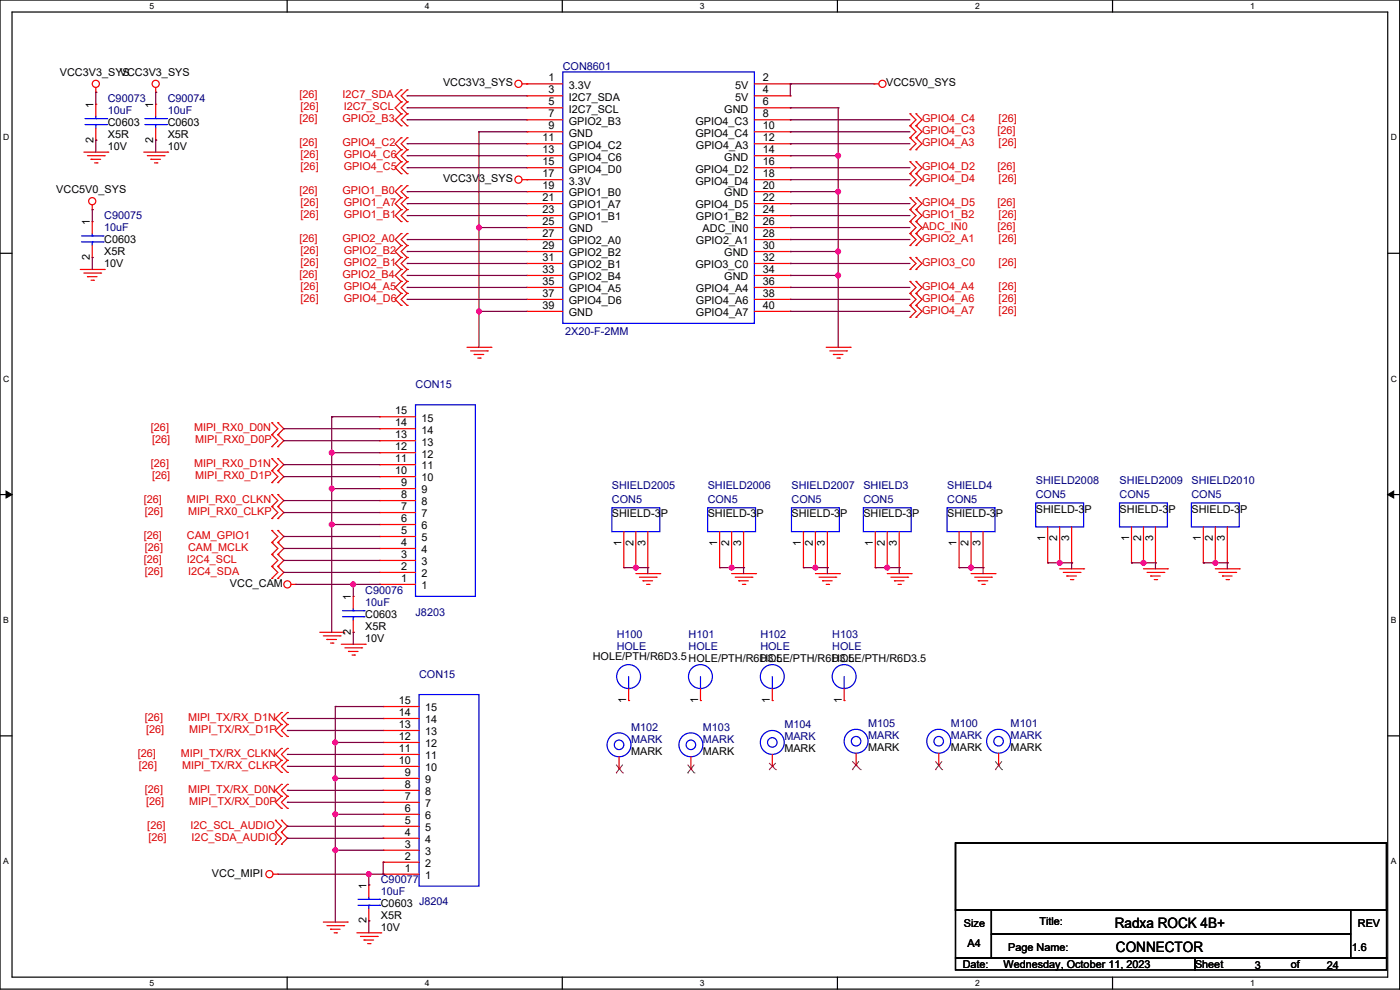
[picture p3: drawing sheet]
<svg xmlns="http://www.w3.org/2000/svg" width="297mm" height="210mm" viewBox="0 0 297 210" stroke-linecap="round" stroke-linejoin="round" font-family="sans-serif">
<path d="M0 0h296.9v209.8h-296.9zM2.6 2.6h291.8v204.7h-291.8z" fill="none" stroke="#000" stroke-width=".25"/>
<g fill="#fff">
<path d="M31.7 .3h1v2h-1z"/>
<path d="M31.7 207.5h1v2.1h-1z"/>
</g>
<path d="M60.9 0v2.6M60.9 207.3v2.5" fill="none" stroke="#000" stroke-width=".25"/>
<g fill="#fff">
<path d="M90.1 .3h1v2h-1z"/>
<path d="M90.1 207.5h1v2.1h-1z"/>
</g>
<path d="M119.3 0v2.6M119.3 207.3v2.5" fill="none" stroke="#000" stroke-width=".25"/>
<g fill="#fff">
<path d="M148.5 .3h1v2h-1z"/>
<path d="M148.5 207.5h1v2.1h-1z"/>
</g>
<path d="M177.7 0v2.6M177.7 207.3v2.5" fill="none" stroke="#000" stroke-width=".25"/>
<g fill="#fff">
<path d="M206.8 .3h1v2h-1z"/>
<path d="M206.8 207.5h1v2.1h-1z"/>
</g>
<path d="M236 0v2.6M236 207.3v2.5" fill="none" stroke="#000" stroke-width=".25"/>
<g fill="#fff">
<path d="M265.2 .3h1v2h-1z"/>
<path d="M265.2 207.5h1v2.1h-1z"/>
<path d="M.6 28.1h1.4v2.1h-1.4z"/>
<path d="M295 28.1h1.3v2.1h-1.3z"/>
<path d="M.6 79.3h1.4v2.1h-1.4z"/>
<path d="M295 79.3h1.3v2.1h-1.3z"/>
</g>
<path d="M0 53.7h2.6M294.4 53.7h2.5" fill="none" stroke="#000" stroke-width=".25"/>
<g fill="#fff">
<path d="M.6 130.5h1.3v2h-1.3z"/>
<path d="M295 130.5h1.2v2h-1.2z"/>
</g>
<path d="M0 104.9h2.6M294.4 104.9h2.5" fill="none" stroke="#000" stroke-width=".25"/>
<path d="M1.3 104.2l1.3 .7-1.3 .7zM294.4 104.9l1.3-.7v1.4z" fill="#000" stroke="#000" stroke-width=".21"/>
<g fill="#fff">
<path d="M.6 181.7h1.3v2h-1.3z"/>
<path d="M295 181.7h1.2v2h-1.2z"/>
</g>
<path d="M0 156.1h2.6M294.4 156.1h2.5M202.7 178.8h91.4v14.3h-91.4zM202.7 193.1h7.6v10.1h-7.6zM210.3 193.1h76.2v5h-76.2zM210.3 198.1h76.2v5.1h-76.2zM286.5 193.1h7.6v10.1h-7.6zM202.7 203.2h50.8v2.6h-50.8zM253.5 203.2h40.6v2.6h-40.6z" fill="none" stroke="#000" stroke-width=".25"/>
<g fill="none" stroke="#f00" stroke-width=".25">
<path d="M20.3 19.6h.1M20.3 18.6v1M33 19.6h.1M33 18.6v1M110.8 17.8h8.6M111.8 17.8h.1M160 17.8h7.7M167.7 17.8h.1M185.4 17.8h.1M185.4 17.8h1M17.8 32.3h5.1M18.6 33h3.5"/>
<path d="M19.3 33.8h.1M19.3 33.8h2M20.1 34.6h.5M20.3 22.1h.1M20.3 29.7h.1M20.3 22.1v2.5M20.3 27.2v2.5M20.6 34.6h.1M22.1 33h.1M22.9 32.3h.1M30.5 32.3h5.1M31.3 33h3.5"/>
<path d="M32 33.8h.1M32 33.8h2M32.8 34.6h.5M33 22.1h.1M33 29.7h.1M33 22.1v2.5M33 27.2v2.5M33.3 34.6h.1M34.8 33h.1M35.6 32.3h.1M110.8 38.1h8.6M111.8 38.1h.1"/>
<path d="M111.8 20.3h.1M111.8 22.9h.1M111.8 25.4h.1M111.8 28h.1M111.8 30.5h.1M111.8 33h.1M111.8 35.6h.1M111.8 33h7.6M111.8 20.3h7.6M111.8 22.9h7.6M111.8 25.4h7.6M111.8 28h7.6"/>
<path d="M111.8 30.5h7.6M111.8 35.6h7.6M160 38.1h7.7M160 33h7.7M160 20.3h7.7M160 22.9h7.7M160 25.4h7.7M160 28h7.7M160 30.5h7.7M160 35.6h7.7M167.7 20.3h.1M167.7 22.9h.1"/>
<path d="M167.7 25.4h.1M167.7 28h.1M167.7 30.5h.1M167.7 33h.1M167.7 35.6h.1M167.7 38.1h.1M17 57.2h5.1M17.8 57.9h3.5M18.6 58.7h.1M18.6 58.7h2M19.3 59.4h.5M19.6 44.5h.1"/>
<path d="M19.6 47h.1M19.6 54.6h.1M19.6 43.4v1.1M19.6 47v2.5M19.6 52.1v2.5M19.8 59.4h.1M21.3 57.9h.1M22.1 57.2h.1M111.8 40.7h.1M111.8 43.2h.1M111.8 45.7h.1M111.8 48.3h.1"/>
<path d="M111.8 50.8h.1M111.8 53.4h.1M111.8 55.9h.1M111.8 58.4h.1M111.8 40.7h7.6M111.8 43.2h7.6M111.8 45.7h7.6M111.8 48.3h7.6M111.8 50.8h7.6M111.8 53.4h7.6M111.8 55.9h7.6M111.8 58.4h7.6"/>
<path d="M160 40.7h7.7M160 43.2h7.7M160 45.7h7.7M160 48.3h7.7M160 50.8h7.7M160 53.4h7.7M160 55.9h7.7M160 58.4h7.7M167.7 40.7h.1M167.7 43.2h.1M167.7 45.7h.1M167.7 48.3h.1"/>
<path d="M167.7 50.8h.1M167.7 53.4h.1M167.7 55.9h.1M167.7 58.4h.1M99.1 73.7h5.1M99.8 74.4h3.6M100.6 75.2h.1M100.6 75.2h2M101.4 76h.5M101.9 76h.1M103.4 74.4h.1M104.2 73.7h.1"/>
<path d="M111.8 61h.1M111.8 63.5h.1M111.8 66.1h.1M111.8 61h7.6M111.8 63.5h7.6M111.8 66.1h7.6M160 61h7.7M160 63.5h7.7M160 66.1h7.7M167.7 61h.1M167.7 63.5h.1M167.7 66.1h.1"/>
<path d="M175.3 73.7h5.1M176 74.4h3.6M176.8 75.2h.1M176.8 75.2h2M177.6 76h.5M178.1 76h.1M179.6 74.4h.1M180.4 73.7h.1M80.5 98.6h.1M80.5 96h.1M80.5 93.5h.1M80.5 90.9h.1"/>
<path d="M80.5 88.4h.1M80.5 98.6h7.6M80.5 96h7.6M80.5 93.5h7.6M80.5 90.9h7.6M80.5 88.4h7.6M80.5 118.9h.1M80.5 116.3h.1M80.5 113.8h.1M80.5 111.3h.1M80.5 108.7h.1M80.5 106.2h.1"/>
<path d="M80.5 103.6h.1M80.5 101.1h.1M80.5 118.9h7.6M80.5 116.3h7.6M80.5 113.8h7.6M80.5 111.3h7.6M80.5 108.7h7.6M80.5 106.2h7.6M80.5 103.6h7.6M80.5 101.1h7.6M132.3 112.8v7.6M134.9 112.8v7.6"/>
<path d="M137.4 112.8v7.6M152.7 112.8v7.6M155.2 112.8v7.6M157.7 112.8v7.6M170.4 112.8v7.6M173 112.8v7.6M175.5 112.8v7.6M185.7 112.8v7.6M188.2 112.8v7.6M190.8 112.8v7.6M203.5 112.8v7.6M206 112.8v7.6"/>
<path d="M208.5 112.8v7.6M222.3 119.4h.1M222.3 111.8v7.6M224.8 119.4h.1M224.8 111.8v7.6M227.3 119.4h.1M227.3 111.8v7.6M240 119.4h.1M240 111.8v7.6M242.6 119.4h.1M242.6 111.8v7.6M245.1 119.4h.1"/>
<path d="M245.1 111.8v7.6M255.3 119.4h.1M255.3 111.8v7.6M257.8 119.4h.1M257.8 111.8v7.6M260.4 119.4h.1M260.4 111.8v7.6M61.7 124h1M62.7 124h.1M67.8 134.1h5.1M68.6 134.9h3.5M69.4 135.6h.1"/>
<path d="M69.4 135.6h2M70.1 136.4h.5M70.6 136.4h.1M72.1 134.9h.1M72.4 136.7h5.1M72.9 134.1h.1M73.2 137.4h3.5M73.9 138.2h.1M73.9 138.2h2.1M74.7 138.9h.5M74.9 126.5h.1M74.9 134.1h.1"/>
<path d="M74.9 126.5v2.5M74.9 131.6v2.5M75.2 138.9h.1M76.7 137.4h.1M77.5 136.7h.1M80.5 124h.1M80.5 121.4h.1M80.5 124h7.6M80.5 121.4h7.6M132.3 120.4h.1M134.9 120.4h.1M134.9 121.7h5.1"/>
<path d="M135.6 122.4h3.6M136.4 123.2h.1M136.4 123.2h2M137.2 124h.5M137.4 120.4h.1M137.7 124h.1M139.2 122.4h.1M140 121.7h.1M152.7 120.4h.1M155.2 120.4h.1M155.2 121.7h5.1M156 122.4h3.5"/>
<path d="M156.7 123.2h.1M156.7 123.2h2.1M157.5 124h.5M157.7 120.4h.1M158 124h.1M159.5 122.4h.1M160.3 121.7h.1M170.4 120.4h.1M173 120.4h.1M173 121.7h5.1M173.7 122.4h3.6M174.5 123.2h.1"/>
<path d="M174.5 123.2h2M175.3 124h.5M175.5 120.4h.1M175.8 124h.1M177.3 122.4h.1M178.1 121.7h.1M185.7 120.4h.1M188.2 120.4h.1M188.2 121.7h5.1M189 122.4h3.5M189.7 123.2h.1M189.7 123.2h2.1"/>
<path d="M190.5 124h.5M190.8 120.4h.1M191 124h.1M192.5 122.4h.1M193.3 121.7h.1M203.5 120.4h.1M206 120.4h.1M206 121.7h5.1M206.8 122.4h3.5M207.5 123.2h.1M207.5 123.2h2.1M208.3 124h.5"/>
<path d="M208.5 120.4h.1M208.8 124h.1M210.3 122.4h.1M211.1 121.7h.1M224.8 120.7h5.1M225.6 121.4h3.5M226.3 122.2h.1M226.3 122.2h2.1M227.1 122.9h.5M227.6 122.9h.1M229.1 121.4h.1M229.9 120.7h.1"/>
<path d="M242.6 120.7h5.1M243.3 121.4h3.6M244.1 122.2h.1M244.1 122.2h2M244.9 122.9h.5M245.4 122.9h.1M246.9 121.4h.1M247.7 120.7h.1M257.8 120.7h5.1M258.6 121.4h3.5M259.3 122.2h.1M259.3 122.2h2.1"/>
<path d="M260.1 122.9h.5M260.6 122.9h.1M262.1 121.4h.1M262.9 120.7h.1M81.3 157.5h.1M81.3 155h.1M81.3 152.4h.1M81.3 149.9h.1M81.3 157.5h7.6M81.3 155h7.6M81.3 152.4h7.6M81.3 149.9h7.6"/>
<path d="M133.4 148.6h.1M133.4 146.1v2.5M148.6 148.6h.1M148.6 146.1v2.5M163.8 148.6h.1M163.8 146.1v2.5M179.1 148.6h.1M179.1 146.1v2.5M181.6 159.8v2.5M199.1 159.8v2.5M211.8 159.8v2.5M81.3 177.8h.1"/>
<path d="M81.3 175.3h.1M81.3 172.7h.1M81.3 170.2h.1M81.3 167.7h.1M81.3 165.1h.1M81.3 162.6h.1M81.3 160h.1M81.3 177.8h7.6M81.3 175.3h7.6M81.3 172.7h7.6M81.3 170.2h7.6M81.3 167.7h7.6"/>
<path d="M81.3 165.1h7.6M81.3 162.6h7.6M81.3 160h7.6M131.3 163.1h.1M131.3 160.5v2.6M146.6 163.1h.1M146.6 160.5v2.6M163.8 162.6h.1M163.8 160v2.6M181.6 162.3h.1M199.1 162.3h.1M211.8 162.3h.1"/>
<path d="M57.9 185.4h1M58.9 185.4h.1M68.6 195.6h5.1M69.4 196.4h3.5M70.1 197.1h.1M70.1 197.1h2M70.9 197.9h.5M71.4 197.9h.1M72.9 196.4h.1M73.7 195.6h.1M75.7 197.9h5.1M76.5 198.6h3.5"/>
<path d="M77.2 199.4h.1M77.2 199.4h2.1M78.2 187.7h.1M78.2 195.3h.1M78.2 187.7v2.6M78.2 192.8v2.5M80 198.6h.1M80.8 197.9h.1M81.3 185.4h.1M81.3 182.9h.1M81.3 180.4h.1M81.3 185.4h7.6"/>
<path d="M81.3 182.9h7.6M81.3 180.4h7.6M78 200.2h.5M78.5 200.2h.1"/>
<circle cx="20.3" cy="17.8" r=".76"/>
<circle cx="33" cy="17.8" r=".76"/>
<circle cx="110" cy="17.8" r=".76"/>
<circle cx="187.2" cy="17.8" r=".76"/>
<circle cx="110" cy="38.1" r=".76"/>
<circle cx="19.6" cy="42.7" r=".76"/>
<circle cx="61" cy="124" r=".76"/>
<circle cx="57.2" cy="185.4" r=".76"/>
</g>
<g fill="none" stroke="#d50000" stroke-width=".25">
<path d="M85.1 19.1h.1M85.1 19.1l-1.3 1.2 1.3 1.3M86.4 19.1h.1M86.4 19.1l-1.3 1.2 1.3 1.3M85.1 21.6h.1M85.1 24.1h.1M85.1 31.8h.1M85.1 29.2h.1M85.1 34.3h.1M85.1 26.7h.1M85.1 36.8h.1M85.1 39.4h.1"/>
<path d="M85.1 21.6l-1.3 1.3 1.3 1.2M85.1 29.2l-1.3 1.3 1.3 1.3M85.1 31.8l-1.3 1.2 1.3 1.3M85.1 24.1l-1.3 1.3 1.3 1.3M85.1 34.3l-1.3 1.3 1.3 1.2M85.1 39.4l-1.3 1.3 1.3 1.2M86.4 21.6h.1M86.4 24.1h.1M86.4 31.8h.1M86.4 29.2h.1M86.4 34.3h.1M86.4 26.7h.1"/>
<path d="M86.4 36.8h.1M86.4 39.4h.1M86.4 21.6l-1.3 1.3 1.3 1.2M86.4 29.2l-1.3 1.3 1.3 1.3M86.4 31.8l-1.3 1.2 1.3 1.3M86.4 24.1l-1.3 1.3 1.3 1.3M86.4 34.3l-1.3 1.3 1.3 1.2M86.4 39.4l-1.3 1.3 1.3 1.2M193.1 26.7h.1M193.1 24.1h.1M193.1 29.2h.1M193.1 31.8h.1"/>
<path d="M193.1 36.8h.1M193.1 34.3h.1M193.1 39.4h.1M193.1 24.1l1.2 1.3-1.2 1.3M193.1 26.7l1.2 1.3-1.2 1.2M193.1 29.2l1.2 1.3-1.2 1.3M193.1 34.3l1.2 1.3-1.2 1.2M193.1 36.8l1.2 1.3-1.2 1.3M194.3 26.7h.1M194.3 24.1h.1M194.3 29.2h.1M194.3 31.8h.1"/>
<path d="M194.3 36.8h.1M194.3 34.3h.1M194.3 39.4h.1M194.3 24.1l1.3 1.3-1.3 1.3M194.3 26.7l1.3 1.3-1.3 1.2M194.3 29.2l1.3 1.3-1.3 1.3M194.3 34.3l1.3 1.3-1.3 1.2M194.3 36.8l1.3 1.3-1.3 1.3M85.1 41.9h.1M85.1 44.5h.1M85.1 47h.1M85.1 52.1h.1"/>
<path d="M85.1 49.5h.1M85.1 54.6h.1M85.1 57.2h.1M85.1 59.7h.1M85.1 41.9l-1.3 1.3 1.3 1.3M85.1 44.5l-1.3 1.2 1.3 1.3M85.1 49.5l-1.3 1.3 1.3 1.3M85.1 52.1l-1.3 1.3 1.3 1.2M85.1 54.6l-1.3 1.3 1.3 1.3M85.1 57.2l-1.3 1.2 1.3 1.3M85.1 59.7l-1.3 1.3 1.3 1.2M86.4 41.9h.1"/>
<path d="M86.4 44.5h.1M86.4 47h.1M86.4 52.1h.1M86.4 49.5h.1M86.4 54.6h.1M86.4 57.2h.1M86.4 59.7h.1M86.4 41.9l-1.3 1.3 1.3 1.3M86.4 44.5l-1.3 1.2 1.3 1.3M86.4 49.5l-1.3 1.3 1.3 1.3M86.4 52.1l-1.3 1.3 1.3 1.2M86.4 54.6l-1.3 1.3 1.3 1.3"/>
<path d="M86.4 57.2l-1.3 1.2 1.3 1.3M86.4 59.7l-1.3 1.3 1.3 1.2M193.1 44.5h.1M193.1 41.9h.1M193.1 47h.1M193.1 49.5h.1M193.1 52.1h.1M193.1 57.2h.1M193.1 54.6h.1M193.1 59.7h.1M193.1 41.9l1.2 1.3-1.2 1.3M193.1 44.5l1.2 1.2-1.2 1.3"/>
<path d="M193.1 47l1.2 1.3-1.2 1.2M193.1 49.5l1.2 1.3-1.2 1.3M193.1 54.6l1.2 1.3-1.2 1.3M193.1 59.7l1.2 1.3-1.2 1.2M194.3 44.5h.1M194.3 41.9h.1M194.3 47h.1M194.3 49.5h.1M194.3 52.1h.1M194.3 57.2h.1M194.3 54.6h.1M194.3 59.7h.1"/>
<path d="M194.3 41.9l1.3 1.3-1.3 1.3M194.3 44.5l1.3 1.2-1.3 1.3M194.3 47l1.3 1.3-1.3 1.2M194.3 49.5l1.3 1.3-1.3 1.3M194.3 54.6l1.3 1.3-1.3 1.3M194.3 59.7l1.3 1.3-1.3 1.2M85.1 62.2h.1M85.1 64.8h.1M85.1 62.2l-1.3 1.3 1.3 1.3M86.4 62.2h.1M86.4 64.8h.1M86.4 62.2l-1.3 1.3 1.3 1.3"/>
<path d="M193.1 62.2h.1M193.1 64.8h.1M193.1 67.3h.1M193.1 62.2l1.2 1.3-1.2 1.3M193.1 64.8l1.2 1.3-1.2 1.2M194.3 62.2h.1M194.3 64.8h.1M194.3 67.3h.1M194.3 62.2l1.3 1.3-1.3 1.3M194.3 64.8l1.3 1.3-1.3 1.2M57.7 94.8h.1M57.7 92.2h.1"/>
<path d="M57.7 89.7h.1M57.7 99.8h.1M57.7 97.3h.1M57.7 92.2l1.2 1.3-1.2 1.3M57.7 89.7l1.2 1.2-1.2 1.3M57.7 99.8l1.2 1.3-1.2 1.3M57.7 97.3l1.2 1.3-1.2 1.2M58.9 92.2h.1M58.9 94.8h.1M58.9 89.7h.1M58.9 99.8h.1M58.9 97.3h.1"/>
<path d="M58.9 92.2l1.3 1.3-1.3 1.3M58.9 89.7l1.3 1.2-1.3 1.3M58.9 99.8l1.3 1.3-1.3 1.3M58.9 97.3l1.3 1.3-1.3 1.2M57.7 102.4h.1M57.7 110h.1M57.7 107.5h.1M57.7 104.9h.1M57.7 117.6h.1M57.7 115.1h.1M57.7 112.5h.1M57.7 107.5l1.2 1.2-1.2 1.3"/>
<path d="M57.7 104.9l1.2 1.3-1.2 1.3M57.7 115.1l1.2 1.2-1.2 1.3M57.7 112.5l1.2 1.3-1.2 1.3M57.7 117.6l1.2 1.3-1.2 1.3M58.9 102.4h.1M58.9 107.5h.1M58.9 110h.1M58.9 104.9h.1M58.9 115.1h.1M58.9 117.6h.1M58.9 112.5h.1M58.9 107.5l1.3 1.2-1.3 1.3"/>
<path d="M58.9 104.9l1.3 1.3-1.3 1.3M58.9 115.1l1.3 1.2-1.3 1.3M58.9 112.5l1.3 1.3-1.3 1.3M58.9 117.6l1.3 1.3-1.3 1.3M57.7 122.7h.1M57.7 120.2h.1M57.7 120.2l1.2 1.2-1.2 1.3M58.9 120.2h.1M58.9 122.7h.1M58.9 120.2l1.3 1.2-1.3 1.3M59.7 153.7h.1M59.7 151.1h.1"/>
<path d="M59.7 158.8h.1M59.7 156.2h.1M59.7 151.1l-1.3 1.3 1.3 1.3M59.7 158.8l-1.3 1.2 1.3 1.3M59.7 153.7l-1.3 1.3 1.3 1.2M61 153.7h.1M61 151.1h.1M61 158.8h.1M61 156.2h.1M61 151.1l-1.3 1.3 1.3 1.3M61 158.8l-1.3 1.2 1.3 1.3M61 153.7l-1.3 1.3 1.3 1.2"/>
<path d="M58.4 179.1h.1M58.4 176.5h.1M58.4 174h.1M58.4 176.5l1.3 1.3-1.3 1.3M58.4 174l1.3 1.3-1.3 1.2M59.7 161.3h.1M59.7 168.9h.1M59.7 166.4h.1M59.7 171.5h.1M59.7 163.8h.1M59.7 176.5h.1M59.7 179.1h.1"/>
<path d="M59.7 174h.1M59.7 166.4l-1.3 1.3 1.3 1.2M59.7 168.9l-1.3 1.3 1.3 1.3M59.7 161.3l-1.3 1.3 1.3 1.2M59.7 176.5l1.3 1.3-1.3 1.3M59.7 174l1.3 1.3-1.3 1.2M61 161.3h.1M61 168.9h.1M61 166.4h.1M61 171.5h.1M61 163.8h.1M61 168.9l-1.3 1.3 1.3 1.3"/>
<path d="M61 166.4l-1.3 1.3 1.3 1.2M61 161.3l-1.3 1.3 1.3 1.2"/>
</g>
<g fill="none" stroke="#00f" stroke-width=".25">
<path d="M119.4 15.3h40.6v53.3h-40.6zM18 26.4h4.6M18 25.2h4.6M20.3 25.2h.1M20.3 26.4h.1M20.3 24.6v.6M20.3 26.4v.8M22.6 26.4h.1M22.6 25.2h.1M30.7 26.4h4.6M30.7 25.2h4.6M33 25.2h.1"/>
<path d="M33 26.4h.1M33 24.6v.6M33 26.4v.8M35.3 26.4h.1M35.3 25.2h.1M17.3 51.3h4.6M17.3 50h4.6M19.6 50h.1M19.6 51.3h.1M19.6 49.5v.5M19.6 51.3v.8M21.9 51.3h.1"/>
<path d="M21.9 50h.1M88.1 85.9h12.7v40.6h-12.7zM129.8 107.7h10.2v5.1h-10.2zM150.1 107.7h10.2v5.1h-10.2zM167.9 107.7h10.2v5.1h-10.2zM183.1 107.7h10.2v5.1h-10.2zM200.9 107.7h10.2v5.1h-10.2zM219.7 106.7h10.2v5.1h-10.2zM237.5 106.7h10.2v5.1h-10.2zM252.7 106.7h10.2v5.1h-10.2zM72.7 130.8h4.5M72.7 129.6h4.5"/>
<path d="M74.9 129.6h.1M74.9 130.8h.1M74.9 129v.6M74.9 130.8v.8M77.2 130.8h.1M77.2 129.6h.1M88.9 147.3h12.7v40.7h-12.7zM133.4 146.1h.1M133.4 143.5v2.6M148.6 146.1h.1M148.6 143.5v2.6M163.8 146.1h.1"/>
<path d="M163.8 143.5v2.6M179.1 146.1h.1M179.1 143.5v2.6M76 192h4.5M76 190.8h4.5M78.2 190.8h.1M78.2 192h.1M78.2 190.3v.5M78.2 192v.8M80.5 192h.1M80.5 190.8h.1"/>
<circle cx="131.3" cy="158" r="2.53"/>
<circle cx="131.3" cy="158" r="1.01"/>
<circle cx="133.4" cy="143.5" r="2.53"/>
<circle cx="146.6" cy="158" r="2.53"/>
<circle cx="146.6" cy="158" r="1.01"/>
<circle cx="148.6" cy="143.5" r="2.53"/>
<circle cx="163.8" cy="157.5" r="2.53"/>
<circle cx="163.8" cy="143.5" r="2.53"/>
<circle cx="163.8" cy="157.5" r="1.01"/>
<circle cx="179.1" cy="143.5" r="2.53"/>
<circle cx="181.6" cy="157.2" r="2.53"/>
<circle cx="181.6" cy="157.2" r="1.01"/>
<circle cx="199.1" cy="157.2" r="2.53"/>
<circle cx="199.1" cy="157.2" r="1.01"/>
<circle cx="211.8" cy="157.2" r="2.53"/>
<circle cx="211.8" cy="157.2" r="1.01"/>
</g>
<g fill="none" stroke="#804000" stroke-width=".21">
<path d="M130.7 164h.1M130.7 162.2l1.4 1.8M132.1 164h.1M132.1 162.2l-1.4 1.8M145.9 164h.1M145.9 162.2l1.4 1.8M147.3 164h.1M147.3 162.2l-1.4 1.8M163.2 163.3h.1M163.2 161.8l1.4 1.5M164.6 163.3h.1M164.6 161.8l-1.4 1.5"/>
<path d="M180.8 163.3h.1M180.8 161.5l1.8 1.8M182.2 161.5l-1.4 1.8M182.6 163.3h.1M198.4 163.3h.1M198.4 161.5l1.4 1.8M199.8 163.3h.1M199.8 161.5l-1.4 1.8M211.1 163.3h.1M211.1 161.5l1.4 1.8M212.5 163.3h.1M212.5 161.5l-1.4 1.8"/>
</g>
<g fill="none" stroke="#800040" stroke-width=".25">
<path d="M20.3 19.6h.1M20.3 19.6v2.5M33 19.6h.1M33 19.6v2.5M167.7 17.8h.1M167.7 17.8h17.7M167.7 17.8v2.5M20.3 29.7h.1M20.3 29.7v2.6M33 29.7h.1M33 29.7v2.6M86.4 20.3h.1"/>
<path d="M86.4 22.9h.1M86.4 30.5h.1M86.4 33h.1M86.4 25.4h.1M86.4 35.6h.1M86.4 20.3h25.4M86.4 22.9h25.4M86.4 30.5h25.4M86.4 33h25.4M86.4 25.4h25.4M86.4 35.6h25.4M101.6 28h.1"/>
<path d="M101.6 28h10.2M101.6 28v45.7M167.7 22.9h.1M167.7 33h.1M167.7 25.4h.1M167.7 28h.1M167.7 30.5h.1M167.7 35.6h.1M167.7 38.1h.1M167.7 22.9h10.1M167.7 28h25.4M167.7 30.5h25.4"/>
<path d="M167.7 33h10.1M167.7 25.4h25.4M167.7 35.6h25.4M167.7 38.1h25.4M177.8 22.9h.1M177.8 33h.1M177.8 22.9v50.8M19.6 54.6h.1M19.6 44.5h.1M19.6 44.5v2.5M19.6 54.6v2.6M86.4 40.7h.1"/>
<path d="M86.4 43.2h.1M86.4 45.7h.1M86.4 50.8h.1M86.4 53.4h.1M86.4 55.9h.1M86.4 58.4h.1M86.4 40.7h25.4M86.4 43.2h25.4M86.4 45.7h25.4M86.4 50.8h25.4M86.4 53.4h25.4M86.4 55.9h25.4"/>
<path d="M86.4 58.4h25.4M101.6 48.3h.1M101.6 48.3h10.2M167.7 58.4h.1M167.7 53.4h.1M167.7 40.7h.1M167.7 43.2h.1M167.7 45.7h.1M167.7 48.3h.1M167.7 50.8h.1M167.7 55.9h.1M167.7 48.3h25.4"/>
<path d="M167.7 40.7h10.1M167.7 43.2h25.4M167.7 45.7h25.4M167.7 50.8h25.4M167.7 53.4h10.1M167.7 55.9h25.4M167.7 58.4h10.1M177.8 58.4h.1M177.8 53.4h.1M177.8 40.7h.1M86.4 61h.1M86.4 63.5h.1"/>
<path d="M86.4 61h25.4M86.4 63.5h25.4M101.6 66.1h.1M101.6 66.1h10.2M167.7 61h.1M167.7 63.5h.1M167.7 66.1h.1M167.7 66.1h25.4M167.7 61h25.4M167.7 63.5h25.4M60.2 93.5h.1M60.2 90.9h.1"/>
<path d="M60.2 98.6h.1M60.2 93.5h20.3M60.2 90.9h20.3M60.2 98.6h20.3M70.4 88.4h.1M70.4 96h.1M70.4 88.4h10.1M70.4 88.4v45.7M70.4 96h10.1M60.2 101.1h.1M60.2 108.7h.1M60.2 106.2h.1"/>
<path d="M60.2 116.3h.1M60.2 113.8h.1M60.2 118.9h.1M60.2 101.1h20.3M60.2 108.7h20.3M60.2 106.2h20.3M60.2 116.3h20.3M60.2 113.8h20.3M60.2 118.9h20.3M70.4 111.3h.1M70.4 103.6h.1M70.4 111.3h10.1"/>
<path d="M70.4 103.6h10.1M222.3 119.4h.1M222.3 119.4h5M224.8 119.4h.1M227.3 119.4h.1M227.3 119.4v1.3M240 119.4h.1M240 119.4h5.1M242.6 119.4h.1M245.1 119.4h.1M245.1 119.4v1.3M255.3 119.4h.1"/>
<path d="M255.3 119.4h5.1M257.8 119.4h.1M260.4 119.4h.1M260.4 119.4v1.3M60.2 121.4h.1M60.2 121.4h20.3M62.7 124h17.8M74.9 124h.1M74.9 134.1h.1M74.9 124v2.5M74.9 134.1v2.6M80.5 124h.1"/>
<path d="M132.3 120.4h.1M132.3 120.4h5.1M134.9 120.4h.1M137.4 120.4h.1M137.4 120.4v1.3M152.7 120.4h.1M152.7 120.4h5M155.2 120.4h.1M157.7 120.4h.1M157.7 120.4v1.3M170.4 120.4h.1M170.4 120.4h5.1"/>
<path d="M173 120.4h.1M175.5 120.4h.1M175.5 120.4v1.3M185.7 120.4h.1M185.7 120.4h5.1M188.2 120.4h.1M190.8 120.4h.1M190.8 120.4v1.3M203.5 120.4h.1M203.5 120.4h5M206 120.4h.1M208.5 120.4h.1"/>
<path d="M208.5 120.4v1.3M61 155h.1M61 152.4h.1M61 155h20.3M61 152.4h20.3M71.1 149.9h.1M71.1 157.5h.1M71.1 149.9h10.2M71.1 149.9v45.7M71.1 157.5h10.2M61 160h.1M61 162.6h.1"/>
<path d="M61 170.2h.1M61 167.7h.1M61 177.8h.1M61 175.3h.1M61 160h20.3M61 162.6h20.3M61 170.2h20.3M61 167.7h20.3M61 177.8h20.3M61 175.3h20.3M71.1 172.7h.1M71.1 165.1h.1"/>
<path d="M71.1 172.7h10.2M71.1 165.1h10.2M58.9 185.4h22.4M71.1 180.4h.1M71.1 180.4h10.2M78.2 185.4h.1M78.2 187.7h.1M78.2 195.3h.1M78.2 185.4v2.3M78.2 195.3v2.6M81.3 182.9h.1M81.3 185.4h.1"/>
<path d="M81.3 182.9v2.5"/>
</g>
<g fill="#f0f" stroke="#f0f" stroke-width=".25">
<circle cx="101.6" cy="66" r=".5"/>
<circle cx="101.6" cy="48.3" r=".5"/>
<circle cx="177.8" cy="33" r=".5"/>
<circle cx="177.8" cy="58.4" r=".5"/>
<circle cx="177.8" cy="53.3" r=".5"/>
<circle cx="177.8" cy="40.6" r=".5"/>
<circle cx="70.4" cy="111.3" r=".5"/>
<circle cx="70.4" cy="103.6" r=".5"/>
<circle cx="70.4" cy="96" r=".5"/>
<circle cx="71.1" cy="172.7" r=".5"/>
<circle cx="71.1" cy="165.1" r=".5"/>
<circle cx="71.1" cy="157.5" r=".5"/>
<circle cx="78.2" cy="185.4" r=".5"/>
<circle cx="71.1" cy="180.3" r=".5"/>
<circle cx="134.9" cy="120.4" r=".5"/>
<circle cx="173" cy="120.4" r=".5"/>
<circle cx="155.2" cy="120.4" r=".5"/>
<circle cx="188.2" cy="120.4" r=".5"/>
<circle cx="206" cy="120.4" r=".5"/>
<circle cx="224.8" cy="119.4" r=".5"/>
<circle cx="242.6" cy="119.4" r=".5"/>
<circle cx="257.8" cy="119.4" r=".5"/>
<circle cx="74.9" cy="124" r=".5"/>
</g>
<g font-size="3">
<text x="236.5" y="196.8">Radxa ROCK 4B+</text>
<text x="236.7" y="201.9">CONNECTOR</text>
</g>
<g font-size="2.3">
<text x="12.7" y="16">VCC3V3_SYS</text>
<text x="25.4" y="16">VCC3V3_SYS</text>
<text x="116.3" y="17.3">1</text>
<text x="161.8" y="17.3">2</text>
<text x="19.8" y="22.9" transform="rotate(-90 19.8 22.9)">1</text>
<text x="32.5" y="22.9" transform="rotate(-90 32.5 22.9)">1</text>
<text x="94" y="18.3">VCC3V3_SYS</text>
<text x="116.3" y="19.8">3</text>
<text x="116.3" y="22.4">5</text>
<text x="120.7" y="18.8">3.3V</text>
<text x="120.7" y="21.4">I2C7_SDA</text>
<text x="120.7" y="23.9">I2C7_SCL</text>
<text x="153.7" y="23.9">GND</text>
<text x="156" y="18.8">5V</text>
<text x="156" y="21.4">5V</text>
<text x="161.8" y="19.8">4</text>
<text x="161.8" y="22.4">6</text>
<text x="188" y="18.3">VCC5V0_SYS</text>
<text x="22.9" y="26.7">C0603</text>
<text x="22.9" y="29.2">X5R</text>
<text x="35.6" y="26.7">C0603</text>
<text x="35.6" y="29.2">X5R</text>
<text x="115.1" y="30">11</text>
<text x="116.3" y="24.9">7</text>
<text x="116.3" y="27.4">9</text>
<text x="120.7" y="26.4">GPIO2_B3</text>
<text x="120.7" y="29">GND</text>
<text x="147.5" y="26.4">GPIO4_C3</text>
<text x="147.5" y="29">GPIO4_C4</text>
<text x="161.8" y="24.9">8</text>
<text x="161.8" y="27.4">10</text>
<text x="161.8" y="30">12</text>
<text x="19.8" y="30.2" transform="rotate(-90 19.8 30.2)">2</text>
<text x="22.9" y="31.8">10V</text>
<text x="32.5" y="30.2" transform="rotate(-90 32.5 30.2)">2</text>
<text x="35.6" y="31.8">10V</text>
<text x="115.1" y="32.5">13</text>
<text x="115.1" y="35.1">15</text>
<text x="120.7" y="31.5">GPIO4_C2</text>
<text x="120.7" y="34.1">GPIO4_C6</text>
<text x="147.6" y="31.5">GPIO4_A3</text>
<text x="153.7" y="34.1">GND</text>
<text x="161.8" y="32.5">14</text>
<text x="161.8" y="35.1">16</text>
<text x="11.9" y="40.9">VCC5V0_SYS</text>
<text x="94" y="38.6">VCC3V3_SYS</text>
<text x="115.1" y="37.6">17</text>
<text x="115.1" y="40.1">19</text>
<text x="120.7" y="36.6">GPIO4_D0</text>
<text x="120.7" y="39.1">3.3V</text>
<text x="120.7" y="41.7">GPIO1_B0</text>
<text x="147.5" y="36.6">GPIO4_D2</text>
<text x="147.5" y="39.1">GPIO4_D4</text>
<text x="153.7" y="41.7">GND</text>
<text x="161.8" y="37.6">18</text>
<text x="161.8" y="40.1">20</text>
<text x="19" y="47.8" transform="rotate(-90 19 47.8)">1</text>
<text x="115.1" y="42.7">21</text>
<text x="115.1" y="45.2">23</text>
<text x="115.1" y="47.8">25</text>
<text x="120.7" y="44.2">GPIO1_A7</text>
<text x="120.7" y="46.8">GPIO1_B1</text>
<text x="147.5" y="44.2">GPIO4_D5</text>
<text x="147.6" y="46.8">GPIO1_B2</text>
<text x="161.8" y="42.7">22</text>
<text x="161.8" y="45.2">24</text>
<text x="161.8" y="47.8">26</text>
<text x="22.1" y="51.6">C0603</text>
<text x="115.1" y="50.3">27</text>
<text x="115.1" y="52.8">29</text>
<text x="120.7" y="49.3">GND</text>
<text x="120.7" y="51.8">GPIO2_A0</text>
<text x="147.6" y="51.8">GPIO2_A1</text>
<text x="149.1" y="49.3">ADC_IN0</text>
<text x="161.8" y="50.3">28</text>
<text x="161.8" y="52.8">30</text>
<text x="19" y="55.1" transform="rotate(-90 19 55.1)">2</text>
<text x="22.1" y="54.1">X5R</text>
<text x="22.1" y="56.7">10V</text>
<text x="115.1" y="55.4">31</text>
<text x="115.1" y="57.9">33</text>
<text x="120.7" y="54.4">GPIO2_B2</text>
<text x="120.7" y="56.9">GPIO2_B1</text>
<text x="120.7" y="59.5">GPIO2_B4</text>
<text x="147.5" y="56.9">GPIO3_C0</text>
<text x="153.7" y="54.4">GND</text>
<text x="153.7" y="59.5">GND</text>
<text x="161.8" y="55.4">32</text>
<text x="161.8" y="57.9">34</text>
<text x="115.1" y="60.5">35</text>
<text x="115.1" y="63">37</text>
<text x="115.1" y="65.5">39</text>
<text x="120.7" y="62">GPIO4_A5</text>
<text x="120.7" y="64.5">GPIO4_D6</text>
<text x="147.6" y="62">GPIO4_A4</text>
<text x="147.6" y="64.5">GPIO4_A6</text>
<text x="161.8" y="60.5">36</text>
<text x="161.8" y="63">38</text>
<text x="161.8" y="65.5">40</text>
<text x="120.7" y="67.1">GND</text>
<text x="147.6" y="67.1">GPIO4_A7</text>
<text x="83.8" y="87.9">15</text>
<text x="89.4" y="89.4">15</text>
<text x="83.8" y="95.5">12</text>
<text x="83.8" y="93">13</text>
<text x="83.8" y="90.4">14</text>
<text x="89.4" y="94.5">13</text>
<text x="89.4" y="92">14</text>
<text x="83.8" y="100.6">10</text>
<text x="83.8" y="98">11</text>
<text x="89.4" y="99.6">11</text>
<text x="89.4" y="97">12</text>
<text x="85.1" y="105.7">8</text>
<text x="85.1" y="103.1">9</text>
<text x="89.4" y="107.2">8</text>
<text x="89.4" y="104.7">9</text>
<text x="89.4" y="102.1">10</text>
<text x="85.1" y="113.3">5</text>
<text x="85.1" y="110.7">6</text>
<text x="85.1" y="108.2">7</text>
<text x="89.4" y="112.3">6</text>
<text x="89.4" y="109.7">7</text>
<text x="129.8" y="109.8">SHIELD-3P</text>
<text x="150.1" y="109.8">SHIELD-3P</text>
<text x="167.9" y="109.8">SHIELD-3P</text>
<text x="183.2" y="109.8">SHIELD-3P</text>
<text x="200.9" y="109.8">SHIELD-3P</text>
<text x="219.7" y="108.7">SHIELD-3P</text>
<text x="237.5" y="108.7">SHIELD-3P</text>
<text x="252.8" y="108.7">SHIELD-3P</text>
<text x="85.1" y="118.4">3</text>
<text x="85.1" y="115.8">4</text>
<text x="89.4" y="119.9">3</text>
<text x="89.4" y="117.4">4</text>
<text x="89.4" y="114.8">5</text>
<text x="131.8" y="115.8" transform="rotate(-90 131.8 115.8)">1</text>
<text x="134.4" y="115.8" transform="rotate(-90 134.4 115.8)">2</text>
<text x="136.9" y="115.8" transform="rotate(-90 136.9 115.8)">3</text>
<text x="152.1" y="115.8" transform="rotate(-90 152.1 115.8)">1</text>
<text x="154.7" y="115.8" transform="rotate(-90 154.7 115.8)">2</text>
<text x="157.2" y="115.8" transform="rotate(-90 157.2 115.8)">3</text>
<text x="169.9" y="115.8" transform="rotate(-90 169.9 115.8)">1</text>
<text x="172.5" y="115.8" transform="rotate(-90 172.5 115.8)">2</text>
<text x="175" y="115.8" transform="rotate(-90 175 115.8)">3</text>
<text x="185.2" y="115.8" transform="rotate(-90 185.2 115.8)">1</text>
<text x="187.7" y="115.8" transform="rotate(-90 187.7 115.8)">2</text>
<text x="190.2" y="115.8" transform="rotate(-90 190.2 115.8)">3</text>
<text x="202.9" y="115.8" transform="rotate(-90 202.9 115.8)">1</text>
<text x="205.5" y="115.8" transform="rotate(-90 205.5 115.8)">2</text>
<text x="208" y="115.8" transform="rotate(-90 208 115.8)">3</text>
<text x="221.7" y="114.8" transform="rotate(-90 221.7 114.8)">1</text>
<text x="224.3" y="114.8" transform="rotate(-90 224.3 114.8)">2</text>
<text x="226.8" y="114.8" transform="rotate(-90 226.8 114.8)">3</text>
<text x="239.5" y="114.8" transform="rotate(-90 239.5 114.8)">1</text>
<text x="242.1" y="114.8" transform="rotate(-90 242.1 114.8)">2</text>
<text x="244.6" y="114.8" transform="rotate(-90 244.6 114.8)">3</text>
<text x="254.8" y="114.8" transform="rotate(-90 254.8 114.8)">1</text>
<text x="257.3" y="114.8" transform="rotate(-90 257.3 114.8)">2</text>
<text x="259.8" y="114.8" transform="rotate(-90 259.8 114.8)">3</text>
<text x="48.8" y="124.5">VCC_CAM</text>
<text x="85.1" y="123.4">1</text>
<text x="85.1" y="120.9">2</text>
<text x="89.4" y="125">1</text>
<text x="89.4" y="122.4">2</text>
<text x="74.4" y="127.3" transform="rotate(-90 74.4 127.3)">1</text>
<text x="77.5" y="131.1">C0603</text>
<text x="74.4" y="134.6" transform="rotate(-90 74.4 134.6)">2</text>
<text x="77.5" y="133.6">X5R</text>
<text x="77.5" y="136.2">10V</text>
<text x="125.7" y="140">HOLE/PTH/R6D3.5HOLE/PTH/R6D3.5</text>
<text x="161.3" y="140.5">HOLE/PTH/R6D3.5</text>
<text x="176.6" y="140.5">HOLE/PTH/R6D3.5</text>
<text x="84.6" y="149.4">15</text>
<text x="132.8" y="149.1" transform="rotate(-90 132.8 149.1)">1</text>
<text x="148.1" y="149.1" transform="rotate(-90 148.1 149.1)">1</text>
<text x="163.3" y="149.1" transform="rotate(-90 163.3 149.1)">1</text>
<text x="178.6" y="149.1" transform="rotate(-90 178.6 149.1)">1</text>
<text x="84.6" y="154.4">13</text>
<text x="84.6" y="151.9">14</text>
<text x="90.2" y="156">13</text>
<text x="90.2" y="153.4">14</text>
<text x="90.2" y="150.9">15</text>
<text x="84.6" y="159.5">11</text>
<text x="84.6" y="157">12</text>
<text x="90.2" y="161.1">11</text>
<text x="90.2" y="158.5">12</text>
<text x="133.9" y="160.1">MARK</text>
<text x="149.1" y="160.1">MARK</text>
<text x="166.4" y="159.5">MARK</text>
<text x="184.2" y="159.3">MARK</text>
<text x="201.7" y="159.3">MARK</text>
<text x="214.4" y="159.3">MARK</text>
<text x="84.6" y="162.1">10</text>
<text x="85.9" y="167.1">8</text>
<text x="85.9" y="164.6">9</text>
<text x="90.2" y="166.1">9</text>
<text x="90.2" y="163.6">10</text>
<text x="85.9" y="172.2">6</text>
<text x="85.9" y="169.7">7</text>
<text x="90.2" y="173.8">6</text>
<text x="90.2" y="171.2">7</text>
<text x="90.2" y="168.7">8</text>
<text x="85.9" y="179.8">3</text>
<text x="85.9" y="177.3">4</text>
<text x="85.9" y="174.8">5</text>
<text x="90.2" y="178.8">4</text>
<text x="90.2" y="176.3">5</text>
<text x="45" y="186">VCC_MIPI</text>
<text x="85.9" y="184.9">1</text>
<text x="85.9" y="182.4">2</text>
<text x="90.2" y="183.9">2</text>
<text x="90.2" y="181.4">3</text>
<text x="77.7" y="188.5" transform="rotate(-90 77.7 188.5)">1</text>
<text x="90.2" y="186.5">1</text>
<text x="77.7" y="195.9" transform="rotate(-90 77.7 195.9)">2</text>
<text x="80.8" y="192.3">C0603 J8204</text>
<text x="80.8" y="194.9">X5R</text>
<text x="80.8" y="197.4">10V</text>
<text x="204.5" y="196.6">Size</text>
<text x="220.5" y="196.1">Title:</text>
<text x="288.1" y="196.6">REV</text>
<text x="205.3" y="200.9">A4</text>
<text x="213.9" y="201.7">Page Name:</text>
<text x="286.8" y="201.7">1.6</text>
<text x="204.2" y="205.3">Date:</text>
<text x="212.9" y="205.3">Wednesday, October 11, 2023</text>
<text x="253.5" y="205.3">Sheet</text>
<text x="266.2" y="205.5">3</text>
<text x="273.8" y="205.3">of</text>
<text x="281.5" y="205.5">24</text>
</g>
<g font-size="2.3" fill="#000080">
<text x="119.4" y="14.8">CON8601</text>
<text x="22.9" y="21.6">C90073</text>
<text x="35.6" y="21.6">C90074</text>
<text x="22.9" y="24.2">10uF</text>
<text x="35.6" y="24.2">10uF</text>
<text x="22.1" y="46.5">C90075</text>
<text x="22.1" y="49.1">10uF</text>
<text x="119.9" y="71.2">2X20-F-2MM</text>
<text x="88.2" y="82.3">CON15</text>
<text x="129.8" y="103.7">SHIELD2005</text>
<text x="129.8" y="106.7">CON5</text>
<text x="150.1" y="103.7">SHIELD2006</text>
<text x="150.1" y="106.7">CON5</text>
<text x="167.9" y="103.7">SHIELD2007</text>
<text x="167.9" y="106.7">CON5</text>
<text x="183.2" y="103.7">SHIELD3</text>
<text x="183.2" y="106.7">CON5</text>
<text x="200.9" y="103.7">SHIELD4</text>
<text x="200.9" y="106.7">CON5</text>
<text x="219.7" y="102.6">SHIELD2008</text>
<text x="219.7" y="105.7">CON5</text>
<text x="237.5" y="102.6">SHIELD2009</text>
<text x="237.5" y="105.7">CON5</text>
<text x="252.8" y="102.6">SHIELD2010</text>
<text x="252.8" y="105.7">CON5</text>
<text x="77.5" y="126">C90076</text>
<text x="77.5" y="128.6">10uF</text>
<text x="88.2" y="130.6">J8203</text>
<text x="130.8" y="135.4">H100</text>
<text x="130.8" y="138">HOLE</text>
<text x="146.1" y="135.4">H101</text>
<text x="146.1" y="138">HOLE</text>
<text x="161.3" y="135.4">H102</text>
<text x="161.3" y="138">HOLE</text>
<text x="176.6" y="135.4">H103</text>
<text x="176.6" y="138">HOLE</text>
<text x="88.9" y="143.8">CON15</text>
<text x="133.9" y="155">M102</text>
<text x="149.1" y="155">M103</text>
<text x="166.4" y="154.5">M104</text>
<text x="184.2" y="154.2">M105</text>
<text x="201.7" y="154.2">M100</text>
<text x="214.4" y="154.2">M101</text>
<text x="133.9" y="157.5">MARK</text>
<text x="149.1" y="157.5">MARK</text>
<text x="166.4" y="157">MARK</text>
<text x="184.2" y="156.8">MARK</text>
<text x="201.7" y="156.8">MARK</text>
<text x="214.4" y="156.8">MARK</text>
<text x="80.8" y="187.2">C90077</text>
<text x="80.8" y="189.8">10uF</text>
</g>
<g font-size="2.3" fill="#d50000">
<text x="63.5" y="20.9">[26]</text>
<text x="63.8" y="23.4">[26]</text>
<text x="72.7" y="20.9">I2C7_SDA</text>
<text x="72.9" y="23.4">I2C7_SCL</text>
<text x="63.5" y="25.9">[26]</text>
<text x="72.7" y="25.9">GPIO2_B3</text>
<text x="195.6" y="25.9">GPIO4_C4</text>
<text x="195.6" y="28.5">GPIO4_C3</text>
<text x="211.6" y="28.5">[26]</text>
<text x="211.9" y="25.9">[26]</text>
<text x="63.5" y="31">[26]</text>
<text x="63.8" y="33.6">[26]</text>
<text x="72.7" y="31">GPIO4_C2</text>
<text x="72.9" y="33.6">GPIO4_C6</text>
<text x="195.6" y="31">GPIO4_A3</text>
<text x="211.9" y="31">[26]</text>
<text x="63.5" y="41.2">[26]</text>
<text x="63.8" y="36.1">[26]</text>
<text x="72.7" y="41.2">GPIO1_B0</text>
<text x="72.9" y="36.1">GPIO4_C5</text>
<text x="195.6" y="36.1">GPIO4_D2</text>
<text x="195.6" y="38.6">GPIO4_D4</text>
<text x="211.6" y="36.1">[26]</text>
<text x="211.9" y="38.6">[26]</text>
<text x="63.8" y="43.7">[26]</text>
<text x="63.8" y="46.3">[26]</text>
<text x="72.9" y="43.7">GPIO1_A7</text>
<text x="72.9" y="46.3">GPIO1_B1</text>
<text x="195.6" y="43.7">GPIO4_D5</text>
<text x="195.6" y="46.3">GPIO1_B2</text>
<text x="211.6" y="43.7">[26]</text>
<text x="211.9" y="46.3">[26]</text>
<text x="63.5" y="51.3">[26]</text>
<text x="63.8" y="53.9">[26]</text>
<text x="72.7" y="51.3">GPIO2_A0</text>
<text x="72.9" y="53.9">GPIO2_B2</text>
<text x="195.6" y="48.8">ADC_IN0</text>
<text x="195.6" y="51.3">GPIO2_A1</text>
<text x="211.6" y="48.8">[26]</text>
<text x="211.9" y="51.3">[26]</text>
<text x="63.5" y="59">[26]</text>
<text x="63.8" y="56.4">[26]</text>
<text x="72.7" y="59">GPIO2_B4</text>
<text x="72.9" y="56.4">GPIO2_B1</text>
<text x="195.6" y="56.4">GPIO3_C0</text>
<text x="211.9" y="56.4">[26]</text>
<text x="63.8" y="61.5">[26]</text>
<text x="63.8" y="64">[26]</text>
<text x="72.9" y="61.5">GPIO4_A5</text>
<text x="72.9" y="64">GPIO4_D6</text>
<text x="195.6" y="61.5">GPIO4_A4</text>
<text x="195.6" y="64">GPIO4_A6</text>
<text x="211.9" y="61.5">[26]</text>
<text x="211.9" y="64">[26]</text>
<text x="195.6" y="66.6">GPIO4_A7</text>
<text x="211.9" y="66.6">[26]</text>
<text x="32" y="91.5">[26]</text>
<text x="32.3" y="94">[26]</text>
<text x="41.2" y="91.5">MIPI_RX0_D0N</text>
<text x="41.4" y="94">MIPI_RX0_D0P</text>
<text x="32" y="99.1">[26]</text>
<text x="32.3" y="101.6">[26]</text>
<text x="41.2" y="99.1">MIPI_RX0_D1N</text>
<text x="41.4" y="101.6">MIPI_RX0_D1P</text>
<text x="30.5" y="106.7">[26]</text>
<text x="39.6" y="106.7">MIPI_RX0_CLKN</text>
<text x="30.7" y="109.3">[26]</text>
<text x="39.9" y="109.3">MIPI_RX0_CLKP</text>
<text x="30.5" y="114.3">[26]</text>
<text x="30.5" y="119.4">[26]</text>
<text x="30.7" y="116.9">[26]</text>
<text x="39.6" y="114.3">CAM_GPIO1</text>
<text x="39.6" y="119.4">I2C4_SCL</text>
<text x="39.9" y="116.9">CAM_MCLK</text>
<text x="30.7" y="122">[26]</text>
<text x="39.9" y="122">I2C4_SDA</text>
<text x="30.7" y="152.9">[26]</text>
<text x="31" y="155.5">[26]</text>
<text x="39.9" y="152.9">MIPI_TX/RX_D1N</text>
<text x="40.1" y="155.5">MIPI_TX/RX_D1P</text>
<text x="29.2" y="160.6">[26]</text>
<text x="38.4" y="160.6">MIPI_TX/RX_CLKN</text>
<text x="29.5" y="163.1">[26]</text>
<text x="38.6" y="163.1">MIPI_TX/RX_CLKP</text>
<text x="30.7" y="168.2">[26]</text>
<text x="31" y="170.7">[26]</text>
<text x="39.9" y="168.2">MIPI_TX/RX_D0N</text>
<text x="40.1" y="170.7">MIPI_TX/RX_D0P</text>
<text x="31.3" y="175.8">[26]</text>
<text x="31.5" y="178.3">[26]</text>
<text x="40.4" y="175.8">I2C_SCL_AUDIO</text>
<text x="40.7" y="178.3">I2C_SDA_AUDIO</text>
</g>
<g font-size="1.8">
<text x="31.7" y="1.9">5</text>
<text x="90.1" y="1.9">4</text>
<text x="148.5" y="1.9">3</text>
<text x="206.8" y="1.9">2</text>
<text x="265.2" y="1.9">1</text>
<text x=".6" y="29.8">D</text>
<text x="295" y="29.8">D</text>
<text x=".6" y="81">C</text>
<text x="295" y="81">C</text>
<text x=".6" y="132.1">B</text>
<text x="295" y="132.1">B</text>
<text x=".6" y="183.3">A</text>
<text x="295" y="183.3">A</text>
<text x="31.7" y="209.2">5</text>
<text x="90.1" y="209.2">4</text>
<text x="148.5" y="209.2">3</text>
<text x="206.8" y="209.2">2</text>
<text x="265.2" y="209.2">1</text>
</g>
</svg>
